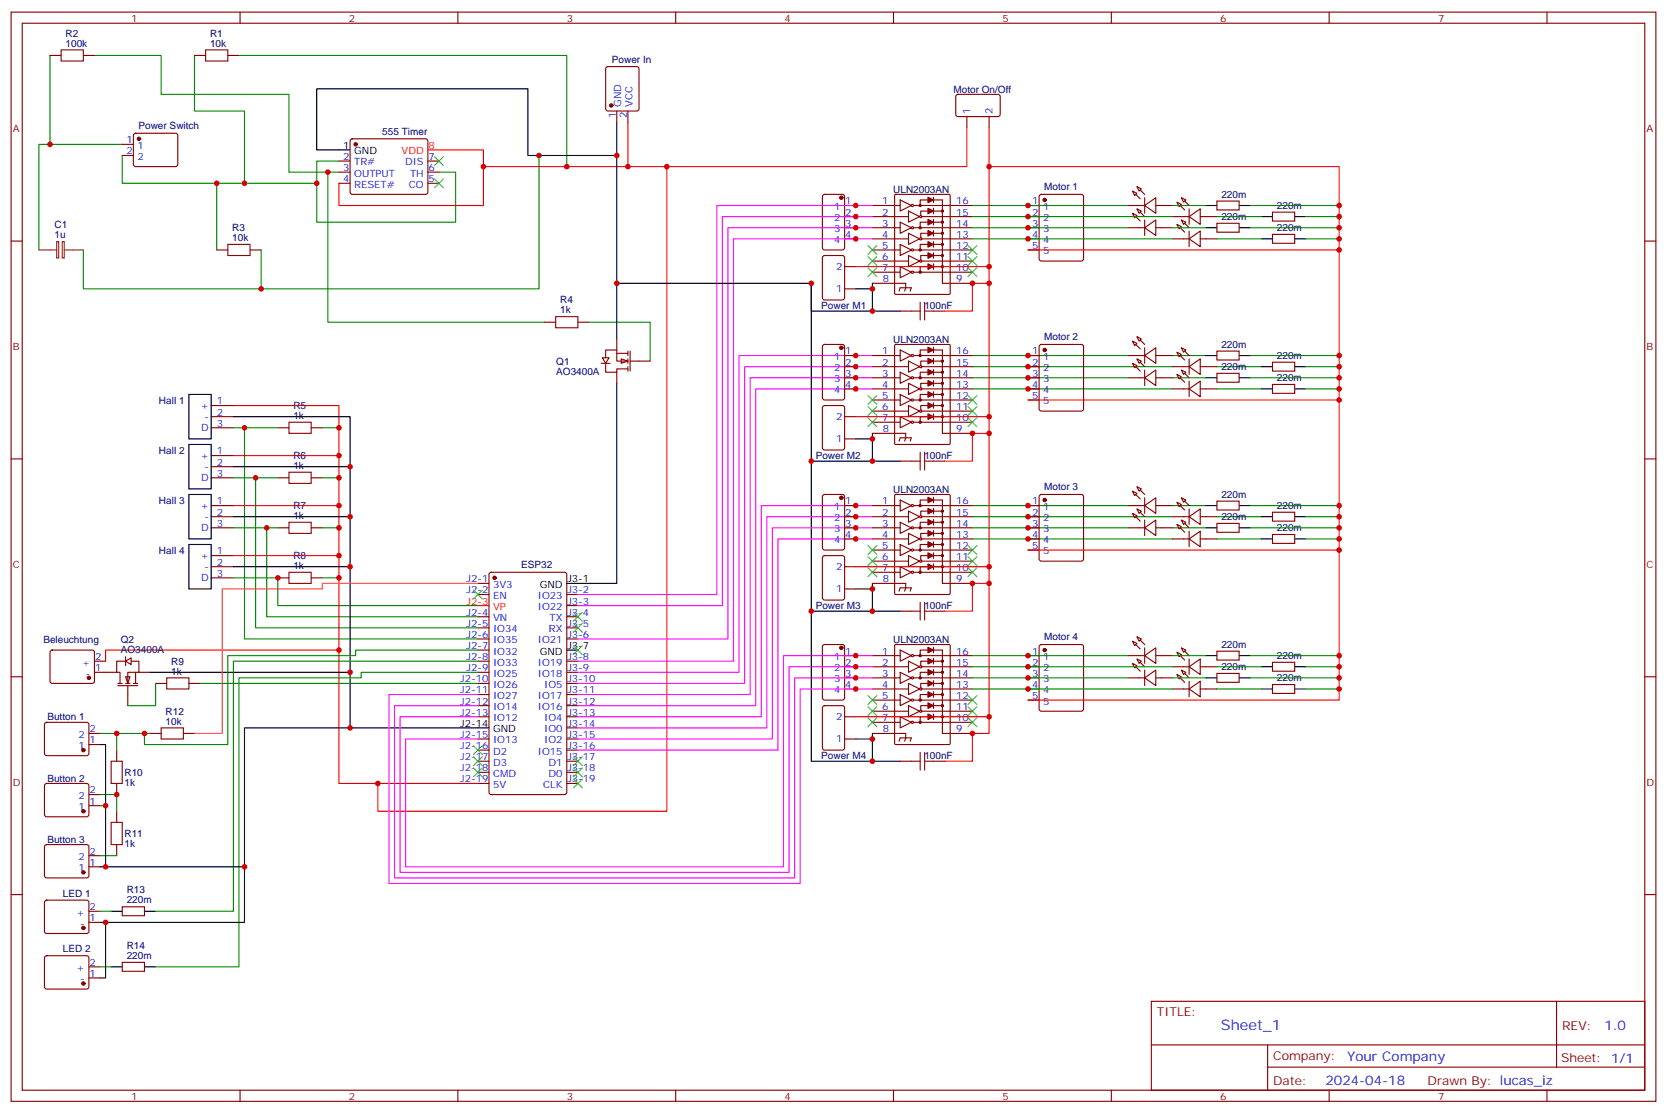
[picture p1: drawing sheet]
<svg xmlns="http://www.w3.org/2000/svg" width="529mm" height="353mm" viewBox="0 0 529 353" stroke-linecap="round" stroke-linejoin="round" font-family="sans-serif">
<g fill="none" stroke="#870000" stroke-width=".35">
<path d="M3.5 3.8h522.1v345.8h-522.1zM7.1 7.4h515v338.6h-515zM15.9 17.6h3.5M26.5 17.6h3.5M61.7 17.6h3.6M72.3 17.6h3.5M76.2 3.8v3.6M145.3 3.8v3.6M214.5 3.8v3.6M283.6 3.8v3.6M352.8 3.8v3.6M421.9 3.8v3.6"/>
<path d="M491.1 3.8v3.6M192.5 21.3l.5-.2h9.1l.5 .2 .2 .5v12.7l-.2 .5-.5 .2h-9.1l-.5-.2-.2-.5v-12.7zM195.8 35.2v3.6M199.3 35.2v3.6M303.6 30.2l.5-.2h13l.4 .7-.1 5.9-.6 .4-13-.1-.4-.6v-5.6zM306.9 37v3.5M314 37v3.5M38.8 45.8h3.5M38.8 49.4h3.5M42.6 42.5l.4-.2h12.7l.5 .2 .2 .5v9.5l-.7 .4-12.9-.1-.5-.6v-9.2zM107.6 51.1h3.5M107.6 54.6h3.5"/>
<path d="M107.6 58.2h3.5M111.4 44.3l.4-.2h23.3l.5 .2 .2 .5v16.5l-.7 .4-23.5-.1-.5-.6v-16.2zM135.8 51.1h3.5M135.8 54.6h3.5M135.8 58.2h3.5M360.9 59.2l1.4 .7-.7 .7zM3.5 76.5h3.6M68.8 79.3h3.5M79.4 79.3h3.5M261.3 61.9l.5-.2h5.6l.7 .4v16.5l-.5 .7h-5.8l-.7-.4v-16.5zM268.1 65.2h3.5M268.1 68.8h3.5"/>
<path d="M268.1 72.3h3.5M268.1 75.8h3.5M276.9 79.3h8.9M276.9 65.2h8.9M276.9 68.8h11.5M276.9 72.3h8.9M276.9 75.8h7.1M284 61.9l.3-.2h17l.3 .2v31.2l-.2 .3-17.1 .1-.3-.2zM284.2 75.8h4.2M285.8 77.6l3.5 1.7-3.5 1.8zM285.8 70.5l3.5 1.8-3.5 1.7zM285.8 63.5l3.5 1.7-3.5 1.8z"/>
<path d="M288.4 74l3.5 1.8-3.5 1.8zM288.4 67l3.5 1.8-3.5 1.7zM290 79.3h18.7M290 65.2h18.7M290 72.3h18.7M294.6 77.6h-2.5v1.7M294.6 70.5h-2.5v1.8M294.6 63.5h-2.5v1.7M294.7 74h-2.4v1.5M294.7 67h-2.4v1.4M296.3 63.5h2.9v26.4h9.5M296.3 62.6v1.7"/>
<path d="M296.3 66.1v1.8M296.3 69.6v1.8M296.3 73.2v1.7M296.3 76.7v1.8M296.3 77.6h2.9M296.3 74h2.9M296.3 70.5h2.9M296.3 67h2.9M308.7 75.8h-16.1a.35 .35 0 0 0-.5-.3 .35 .35 0 0 0-.1 .6 .35 .35 0 0 0 .6-.2M308.7 68.8h-16.1a.35 .35 0 0 0-.5-.4 .35 .35 0 0 0-.1 .6 .35 .35 0 0 0 .6-.1M326.3 79.3h3.5M326.3 65.2h3.5"/>
<path d="M326.3 68.8h3.5M326.3 72.3h3.5M326.3 75.8h3.5M330.1 61.9l.5-.2h12.7l.6 .4 .1 20.1-.5 .6-12.9 .1-.7-.5-.1-20zM358.1 65.2h5.3M358.1 72.3h5.3M359.5 60.6l1.4 .7-.7 .8zM359.5 67.7l1.4 .7-.7 .7zM360.9 66.3l1.4 .7-.7 .7zM363.4 65.2l3.5-2.4v4.9zM363.4 72.3l3.5-2.5v5zM363.4 62.8v4.9"/>
<path d="M363.4 69.8v5M366.9 65.2h5.3M366.9 72.3h5.3M372.2 68.8h5.3M372.2 75.8h5.3M373.6 64.2l1.4 .7-.7 .7zM373.6 71.2l1.4 .7-.7 .7zM375 62.8l1.4 .7-.7 .7zM375 69.8l1.4 .7-.7 .7zM377.5 68.8l3.5-2.5v4.9zM377.5 75.8l3.5-2.5v5zM377.5 66.3v4.9"/>
<path d="M377.5 73.3v5M381 68.8h5.3M381 75.8h5.3M386.3 63.8h7v2.8h-7zM386.3 70.9h7v2.8h-7zM403.9 67.3h7.1v2.9h-7.1zM403.9 74.4h7.1v2.8h-7.1zM522.1 76.5h3.5M276.9 82.9h11.5M276.9 86.4h8.9M276.9 89.9h10.6v1.4l-.3 1.1M285.4 92.4l.4-1.1h3.5l-.4 1.1"/>
<path d="M285.8 84.6l3.5 1.8-3.5 1.8zM285.8 98.7h3.5M288.4 81.1l3.5 1.8-3.5 1.7zM290 86.4h18.7M294.6 84.6h-2.5v1.8M294.6 81.1h-2.3v1.4M296.3 80.2v1.8M296.3 83.7v1.8M296.3 81.1h2.9M296.3 84.6h2.9M296.3 98.7h3.6M308.7 82.9h-16.1a.35 .35 0 0 0-.5-.4 .35 .35 0 0 0-.1 .6 .35 .35 0 0 0 .6-.1"/>
<path d="M172.9 102.3h3.5M183.4 102.3h3.6M261.3 109.5l.5-.2h5.6l.7 .5v16.5l-.5 .6-5.8 .1-.7-.5v-16.5zM268.1 119.9h3.5M268.1 116.4h3.5M268.1 112.9h3.5M276.9 119.9h8.9M276.9 116.4h11.5M276.9 112.9h8.9M284 109.5l.3-.2h17l.3 .2v31.2l-.2 .3-17.1 .1-.3-.2zM285.8 118.1l3.5 1.8-3.5 1.8zM285.8 111.1l3.5 1.8-3.5 1.7z"/>
<path d="M288.4 114.6l3.5 1.8-3.5 1.7zM290 119.9h18.7M290 112.9h18.7M294.6 118.1h-2.5v1.8M294.6 111.1h-2.5v1.8M294.7 114.6h-2.4v1.4M296.3 110.2v1.8M296.3 113.7v1.8M296.3 117.3v1.7M296.3 111.1h2.9v26.4h9.5M296.3 118.1h2.9M296.3 114.6h2.9"/>
<path d="M308.7 116.4h-16.1a.35 .35 0 0 0-.5-.3 .35 .35 0 0 0-.1 .5 .35 .35 0 0 0 .6-.1M326.3 119.9h3.5M326.3 116.4h3.5M326.3 112.9h3.5M330.1 109.5l.5-.2h12.7l.6 .5 .1 20-.5 .6-12.9 .1-.7-.5-.1-20zM358.1 119.9h5.3M358.1 112.9h5.3M359.5 115.3l1.4 .7-.7 .7zM359.5 108.3l1.4 .7-.7 .7zM360.9 113.9l1.4 .7-.7 .7zM360.9 106.9l1.4 .7-.7 .7zM363.4 119.9l3.5-2.5v5z"/>
<path d="M363.4 112.9l3.5-2.5v4.9zM363.4 110.4v4.9M363.4 117.4v5M366.9 119.9h5.3M366.9 112.9h5.3M372.2 116.4h5.3M373.6 118.9l1.4 .7-.7 .7zM373.6 111.8l1.4 .7-.7 .7zM375 117.4l1.4 .7-.7 .8zM375 110.4l1.4 .7-.7 .7zM377.5 116.4l3.5-2.5v5zM377.5 113.9v5"/>
<path d="M381 116.4h5.3M386.3 118.5h7v2.8h-7zM386.3 111.4h7v2.9h-7zM403.9 115h7.1v2.8h-7.1zM67 128.7h7.1M67 132.3h7.1M67 135.8h7.1M88.2 135.8h3.5M98.8 135.8h3.5M268.1 123.4h3.5M276.9 137.5h10.6v1.5l-.3 1M276.9 123.4h7.1"/>
<path d="M276.9 127h8.9M276.9 130.5h11.5M276.9 134h8.9M284.2 123.4h4.2M285.8 132.3l3.5 1.7-3.5 1.8zM285.8 125.2l3.5 1.8-3.5 1.7zM288.4 128.7l3.5 1.8-3.5 1.8zM288.4 121.7l3.5 1.7-3.5 1.8zM290 127h18.7M290 134h18.7M294.6 132.3h-2.5v1.7M294.6 125.2h-2.5v1.8"/>
<path d="M294.6 128.7h-2.3v1.4M294.7 121.7h-2.4v1.4M296.3 128.7h2.9M296.3 132.3h2.9M296.3 120.8v1.8M296.3 124.3v1.8M296.3 127.8v1.8M296.3 131.4v1.7M296.3 125.2h2.9M296.3 121.7h2.9M308.7 130.5h-16.1a.35 .35 0 0 0-.5-.3 .35 .35 0 0 0-.1 .6 .35 .35 0 0 0 .6-.2M308.7 123.4h-16.1a.35 .35 0 0 0-.5-.3 .35 .35 0 0 0-.1 .6 .35 .35 0 0 0 .6-.1"/>
<path d="M326.3 123.4h3.5M326.3 127h3.5M372.2 123.4h5.3M377.5 123.4l3.5-2.4v4.9zM377.5 121v4.9M381 123.4h5.3M403.9 122h7.1v2.8h-7.1zM3.5 145.7h3.6M67 144.6h7.1M67 148.1h7.1M67 151.7h7.1M88.2 151.7h3.5"/>
<path d="M98.8 151.7h3.5M261.3 157.2l.5-.2h5.6l.7 .4v16.5l-.5 .6-5.8 .1-.7-.5v-16.4zM284 157.1l.3-.1h17l.3 .1v31.2l-.2 .4h-17.1l-.3-.2zM285.4 140l.4-1h3.5l-.4 1M285.8 158.7l3.5 1.8-3.5 1.7zM285.8 146.4h3.5M294.6 158.7h-2.5v1.8M296.3 158.7h2.9v26.5h9.5M296.3 157.8v1.8M296.3 146.4h3.6M330.1 157.2l.5-.2h12.7l.6 .4 .1 20-.5 .7h-12.9l-.7-.4-.1-20zM359.5 155.9l1.4 .7-.7 .7z"/>
<path d="M360.9 154.5l1.4 .7-.7 .7zM363.4 158v4.9M373.6 159.4l1.4 .7-.7 .7zM375 158l1.4 .7-.7 .7zM386.3 159.1h7v2.8h-7zM522.1 145.7h3.5M67 160.5h7.1M67 164h7.1M67 167.5h7.1M67 176.4h7.1M67 179.9h7.1M88.2 167.5h3.5"/>
<path d="M98.8 167.5h3.5M268.1 160.5h3.5M268.1 164h3.5M268.1 167.5h3.5M268.1 171.1h3.5M276.9 160.5h8.9M276.9 164h11.5M276.9 167.5h8.9M276.9 171.1h7.1M276.9 174.6h8.9M276.9 178.1h11.5M284.2 171.1h4.2"/>
<path d="M285.8 179.9l3.5 1.7-3.5 1.8zM285.8 172.8l3.5 1.8-3.5 1.8zM285.8 165.8l3.5 1.7-3.5 1.8zM288.4 176.4l3.5 1.7-3.5 1.8zM288.4 169.3l3.5 1.8-3.5 1.7zM288.4 162.2l3.5 1.8-3.5 1.8zM290 160.5h18.7M290 167.5h18.7M290 174.6h18.7M294.6 179.9h-2.5v1.7M294.6 172.8h-2.5v1.8M294.6 165.8h-2.5v1.7"/>
<path d="M294.6 176.4h-2.3v1.4M294.7 169.3h-2.4v1.4M294.7 162.2h-2.4v1.5M296.3 176.4h2.9M296.3 179.9h2.9M296.3 161.4v1.7M296.3 164.9v1.8M296.3 168.4v1.8M296.3 171.9v1.8M296.3 175.5v1.7M296.3 179v1.8M296.3 172.8h2.9"/>
<path d="M296.3 169.3h2.9M296.3 165.8h2.9M296.3 162.2h2.9M308.7 178.1h-16.1a.35 .35 0 0 0-.5-.3 .35 .35 0 0 0-.1 .6 .35 .35 0 0 0 .6-.2M308.7 171.1h-16.1a.35 .35 0 0 0-.5-.4 .35 .35 0 0 0-.1 .6 .35 .35 0 0 0 .6-.1M308.7 164h-16.1a.35 .35 0 0 0-.5-.3 .35 .35 0 0 0-.1 .6 .35 .35 0 0 0 .6-.2M326.3 160.5h3.5M326.3 164h3.5M326.3 167.5h3.5M326.3 171.1h3.5M326.3 174.6h3.5M358.1 160.5h5.3"/>
<path d="M358.1 167.5h5.3M359.5 162.9l1.4 .8-.7 .7zM360.9 161.5l1.4 .7-.7 .7zM363.4 167.5l3.5-2.4v4.9zM363.4 160.5l3.5-2.5v4.9zM363.4 165.1v4.9M366.9 160.5h5.3M366.9 167.5h5.3M372.2 164h5.3M372.2 171.1h5.3M373.6 166.5l1.4 .7-.7 .7zM375 165.1l1.4 .7-.7 .7z"/>
<path d="M377.5 171.1l3.5-2.5v4.9zM377.5 164l3.5-2.5v5zM377.5 161.5v5M377.5 168.6v4.9M381 164h5.3M381 171.1h5.3M386.3 166.1h7v2.8h-7zM403.9 169.7h7.1v2.8h-7.1zM403.9 162.6h7.1v2.8h-7.1zM67 183.4h7.1M88.2 183.4h3.5M98.8 183.4h3.5"/>
<path d="M151.7 185.2h3.5M151.7 188.7h3.5M151.7 195.8h3.5M151.7 199.3h3.5M155.5 181.9l.4-.3h23.3l.7 .5v69.4l-.4 .6-23.6 .1-.6-.5-.1-69.3zM179.9 188.7h3.5M179.9 195.8h3.5M179.9 199.3h3.5M179.9 192.2h3.5M276.9 185.2h10.6v1.4l-.3 1M276.9 181.6h8.9M285.4 187.6l.4-1h3.5l-.4 1"/>
<path d="M285.8 194h3.5M290 181.6h18.7M296.3 194h3.6M3.5 214.8h3.6M16.1 206.5l.5-.2h12.7l.5 .2 .2 .5-.1 9.5-.6 .4h-13l-.4-.7v-9.2zM30 209.9h3.5M30 213.4h3.5M49.4 216.9h3.5M60 216.9h3.5M151.7 202.8h3.5M151.7 206.3h3.5M151.7 209.9h3.5"/>
<path d="M151.7 213.4h3.5M151.7 216.9h3.5M179.9 202.8h3.5M179.9 209.9h3.5M179.9 213.4h3.5M179.9 216.9h3.5M261.3 204.8l.5-.2h5.6l.7 .4v16.5l-.5 .7h-5.8l-.7-.4v-16.5zM268.1 208.1h3.5M268.1 211.6h3.5M268.1 215.2h3.5M268.1 218.7h3.5M276.9 208.1h8.9"/>
<path d="M276.9 211.6h11.5M276.9 215.2h8.9M276.9 218.7h7.1M284 204.8l.3-.2h17l.3 .2v31.2l-.2 .3h-17.1l-.3-.2zM284.2 218.7h4.2M285.8 213.4l3.5 1.8-3.5 1.7zM285.8 206.3l3.5 1.8-3.5 1.8zM288.4 216.9l3.5 1.8-3.5 1.8zM288.4 209.9l3.5 1.7-3.5 1.8zM290 208.1h18.7M290 215.2h18.7M294.6 213.4h-2.5v1.8"/>
<path d="M294.6 206.3h-2.5v1.8M294.7 216.9h-2.4v1.4M294.7 209.9h-2.4v1.4M296.3 206.3h2.9v26.5h9.5M296.3 209.9h2.9M296.3 213.4h2.9M296.3 216.9h2.9M296.3 205.5v1.7M296.3 209v1.7M296.3 212.5v1.8M296.3 216v1.8M296.3 219.6v1.7"/>
<path d="M308.7 218.7h-16.1a.35 .35 0 0 0-.5-.3 .35 .35 0 0 0-.1 .5 .35 .35 0 0 0 .6-.1M308.7 211.6h-16.1a.35 .35 0 0 0-.5-.3 .35 .35 0 0 0-.1 .6 .35 .35 0 0 0 .6-.1M326.3 208.1h3.5M326.3 211.6h3.5M326.3 215.2h3.5M326.3 218.7h3.5M330.1 204.8l.5-.2h12.7l.6 .4 .1 20-.5 .7h-12.9l-.7-.4-.1-20zM358.1 208.1h5.3M358.1 215.2h5.3M359.5 203.5l1.4 .7-.7 .7zM359.5 210.6l1.4 .7-.7 .7zM360.9 202.1l1.4 .7-.7 .7z"/>
<path d="M360.9 209.2l1.4 .7-.7 .7zM363.4 208.1l3.5-2.5v5zM363.4 215.2l3.5-2.5v4.9zM363.4 205.6v5M363.4 212.7v4.9M366.9 208.1h5.3M366.9 215.2h5.3M372.2 211.6h5.3M372.2 218.7h5.3M373.6 207l1.4 .8-.7 .7zM373.6 214.1l1.4 .7-.7 .7zM375 205.6l1.4 .7-.7 .7z"/>
<path d="M375 212.7l1.4 .7-.7 .7zM377.5 211.6l3.5-2.4v4.9zM377.5 218.7l3.5-2.5v5zM377.5 209.2v4.9M377.5 216.2v5M381 211.6h5.3M381 218.7h5.3M386.3 206.7h7v2.8h-7zM386.3 213.7h7v2.9h-7zM403.9 210.2h7.1v2.8h-7.1zM403.9 217.3h7.1v2.8h-7.1zM522.1 214.8h3.5"/>
<path d="M14.3 229.5l.5-.2h12.7l.5 .2 .2 .5v9.4l-.7 .5-13-.1-.4-.7v-9.1zM28.2 236.3h3.5M28.2 232.8h3.5M37 238.1v3.5M47.6 232.8h3.6M58.2 232.8h3.5M151.7 220.5h3.5M151.7 224h3.5M151.7 227.5h3.5M151.7 234.6h3.5M151.7 238.1h3.5M179.9 220.5h3.5"/>
<path d="M179.9 224h3.5M179.9 227.5h3.5M179.9 234.6h3.5M179.9 238.1h3.5M179.9 231h3.5M276.9 232.8h10.6v1.4l-.3 1.1M276.9 222.2h8.9M276.9 225.7h11.5M276.9 229.3h8.9M285.4 235.3l.4-1.1h3.5l-.4 1.1M285.8 227.5l3.5 1.8-3.5 1.7zM285.8 220.5l3.5 1.7-3.5 1.8z"/>
<path d="M288.4 224l3.5 1.7-3.5 1.8zM290 222.2h18.7M290 229.3h18.7M294.6 227.5h-2.5v1.8M294.6 220.5h-2.5v1.7M294.6 224h-2.3v1.4M296.3 220.5h2.9M296.3 224h2.9M296.3 227.5h2.9M296.3 223.1v1.8M296.3 226.6v1.8M308.7 225.7h-16.1a.35 .35 0 0 0-.5-.3 .35 .35 0 0 0-.1 .6 .35 .35 0 0 0 .6-.1"/>
<path d="M326.3 222.2h3.5M14.3 248.9l.5-.2h12.7l.5 .2 .2 .5v9.4l-.7 .5-13-.1-.4-.6v-9.2zM28.2 255.7h3.5M28.2 252.2h3.5M37 248.7v3.5M37 257.5v3.5M151.7 241.6h3.5M151.7 245.1h3.5M151.7 248.7h3.5M179.9 241.6h3.5M179.9 245.1h3.5M179.9 248.7h3.5"/>
<path d="M285.8 241.6h3.5M296.3 241.6h3.6M14.3 268.3l.5-.2h12.7l.5 .2 .2 .5v9.4l-.7 .5-13-.1-.4-.6v-9.2zM28.2 275.1h3.5M28.2 271.6h3.5M37 268.1v3.5M3.5 284h3.6M14.3 285.9l.5-.2h12.7l.5 .2 .2 .5v9.5l-.7 .4-13-.1-.4-.6v-9.2zM28.2 292.8h3.5M28.2 289.2h3.5M38.8 287.8h7.1v2.9h-7.1zM522.1 284h3.5"/>
<path d="M14.3 303.6l.5-.2h12.7l.5 .2 .2 .5v9.4l-.7 .4h-13l-.4-.7v-9.1zM28.2 310.4h3.5M28.2 306.9h3.5M38.8 305.5h7.1v2.8h-7.1zM365.5 317.8h156.6v28.2h-156.6zM494.1 317.8v20.9M365.5 331.7h156.5M402.4 338.7h119.6M402.4 331.7v14.1M76.2 346v3.6M145.3 346v3.6M214.5 346v3.6"/>
<path d="M283.6 346v3.6M352.8 346v3.6M421.9 346v3.6M491.1 346v3.6"/>
<circle cx="289.6" cy="65.2" r=".35"/>
<circle cx="289.6" cy="72.3" r=".35"/>
<circle cx="289.6" cy="79.3" r=".35"/>
<circle cx="289.6" cy="86.4" r=".35"/>
<circle cx="289.6" cy="119.9" r=".35"/>
<circle cx="289.6" cy="112.9" r=".35"/>
<circle cx="289.6" cy="127" r=".35"/>
<circle cx="289.6" cy="134" r=".35"/>
<circle cx="289.6" cy="167.5" r=".35"/>
<circle cx="289.6" cy="160.5" r=".35"/>
<circle cx="289.6" cy="174.6" r=".35"/>
<circle cx="289.6" cy="181.6" r=".35"/>
<circle cx="289.6" cy="208.1" r=".35"/>
<circle cx="289.6" cy="215.2" r=".35"/>
<circle cx="289.6" cy="229.3" r=".35"/>
<circle cx="289.6" cy="222.2" r=".35"/>
</g>
<g fill="none" stroke="#008700" stroke-width=".35">
<path d="M15.9 17.6v28.2M30 17.6h21.2v12.4h40.5v24.6h15.9M61.7 17.6v17.6h15.9v23M75.8 17.6h104.1v35.3M38.8 45.8h-26.5v33.5M38.8 49.4v8.8h61.7M68.8 58.2v21.1M104.1 54.6v47.7h68.8M107.6 51.1h-7.1v19.4h44.1v-15.9h-5.3M171.1 49.4v42.3h-144.6v-12.4M82.9 79.3v12.4M308.7 65.2h49.4"/>
<path d="M308.7 68.8h63.5M308.7 72.3h49.4M308.7 75.8h63.5M372.2 65.2h10.6M372.2 72.3h10.6M386.3 68.8h14.1M386.3 75.8h14.1M396.9 65.2h28.2M396.9 72.3h28.2M414.5 68.8h10.6M414.5 75.8h10.6M187 102.3h19.4v12.3"/>
<path d="M308.7 119.9h49.4M308.7 116.4h63.5M308.7 112.9h49.4M372.2 119.9h10.6M372.2 112.9h10.6M386.3 116.4h14.1M396.9 119.9h28.2M396.9 112.9h28.2M414.5 116.4h10.6M74.1 135.8h14.1M77.6 135.8v67h74.1M102.3 135.8h5.3"/>
<path d="M308.7 123.4h63.5M386.3 123.4h14.1M414.5 123.4h10.6M74.1 151.7h14.1M81.1 151.7v47.6h70.6M102.3 151.7h5.3M74.1 167.5h14.1M84.7 167.5v28.3h67M102.3 167.5h5.3M308.7 171.1h63.5M308.7 167.5h49.4M308.7 164h63.5"/>
<path d="M308.7 160.5h49.4M372.2 167.5h10.6M372.2 160.5h10.6M386.3 171.1h14.1M386.3 164h14.1M396.9 167.5h28.2M396.9 160.5h28.2M414.5 171.1h10.6M414.5 164h10.6M74.1 183.4h14.1v8.8h63.5M102.3 183.4h5.3M49.4 216.9v7.1h-8.8"/>
<path d="M63.5 216.9h88.2M151.7 206.3h-38.8v1.8h-40.6v28.2h-26.4v-3.5M151.7 209.9h-77.6v79.3h-24.7M151.7 213.4h-37v1.8h-38.9v91.7h-26.4M308.7 208.1h49.4M308.7 211.6h63.5M308.7 215.2h49.4M308.7 218.7h63.5M372.2 208.1h10.6M372.2 215.2h10.6M386.3 211.6h14.1M386.3 218.7h14.1"/>
<path d="M396.9 208.1h28.2M396.9 215.2h28.2M414.5 211.6h10.6M414.5 218.7h10.6M31.7 232.8h5.3v5.3M37 232.8h10.6M31.7 252.2h5.3v5.3M31.7 255.7h1.8M31.7 271.6h5.3M31.7 289.2h3.6M31.7 306.9h3.6"/>
</g>
<g fill="#870000" stroke="#870000" stroke-width=".35">
<path d="M294.6 83.7l1.7 .9-1.7 .9z"/>
<path d="M294.6 80.2l1.7 .9-1.7 .9z"/>
<path d="M294.6 76.7l1.7 .9-1.7 .9z"/>
<path d="M294.6 73.2l1.7 .8-1.7 .9z"/>
<path d="M294.6 69.6l1.7 .9-1.7 .9z"/>
<path d="M294.6 66.1l1.7 .9-1.7 .9z"/>
<path d="M294.6 62.6l1.7 .9-1.7 .8z"/>
<path d="M360.5 61.7l1.4 1.4z"/>
<path d="M361.9 60.3l1.5 1.4z"/>
<path d="M374.6 65.2l1.5 1.4z"/>
<path d="M376.1 63.8l1.4 1.4z"/>
<path d="M360.5 68.8l1.4 1.4z"/>
<path d="M361.9 67.3l1.5 1.5z"/>
<path d="M374.6 72.3l1.5 1.4z"/>
<path d="M376.1 70.9l1.4 1.4z"/>
<path d="M374.6 119.9l1.5 1.4z"/>
<path d="M376.1 118.5l1.4 1.4z"/>
<path d="M360.5 116.4l1.4 1.4z"/>
<path d="M361.9 115l1.5 1.4z"/>
<path d="M374.6 112.9l1.5 1.4z"/>
<path d="M376.1 111.4l1.4 1.5z"/>
<path d="M360.5 109.3l1.4 1.4z"/>
<path d="M361.9 107.9l1.5 1.4z"/>
<path d="M294.6 131.4l1.7 .9-1.7 .8z"/>
<path d="M294.6 127.8l1.7 .9-1.7 .9z"/>
<path d="M294.6 124.3l1.7 .9-1.7 .9z"/>
<path d="M294.6 120.8l1.7 .9-1.7 .9z"/>
<path d="M294.6 117.3l1.7 .8-1.7 .9z"/>
<path d="M294.6 113.7l1.7 .9-1.7 .9z"/>
<path d="M294.6 110.2l1.7 .9-1.7 .9z"/>
<path d="M294.6 226.6l1.7 .9-1.7 .9z"/>
<path d="M294.6 223.1l1.7 .9-1.7 .9z"/>
<path d="M294.6 219.6l1.7 .9-1.7 .8z"/>
<path d="M294.6 216l1.7 .9-1.7 .9z"/>
<path d="M294.6 212.5l1.7 .9-1.7 .9z"/>
<path d="M294.6 209l1.7 .9-1.7 .8z"/>
<path d="M294.6 205.5l1.7 .8-1.7 .9z"/>
<path d="M360.5 204.6l1.4 1.4z"/>
<path d="M361.9 203.2l1.5 1.4z"/>
<path d="M374.6 208.1l1.5 1.4z"/>
<path d="M376.1 206.7l1.4 1.4z"/>
<path d="M360.5 211.6l1.4 1.4z"/>
<path d="M361.9 210.2l1.5 1.4z"/>
<path d="M374.6 215.2l1.5 1.4z"/>
<path d="M376.1 213.7l1.4 1.5z"/>
<path d="M374.6 167.5l1.5 1.4z"/>
<path d="M376.1 166.1l1.4 1.4z"/>
<path d="M360.5 164l1.4 1.4z"/>
<path d="M361.9 162.6l1.5 1.4z"/>
<path d="M374.6 160.5l1.5 1.4z"/>
<path d="M376.1 159.1l1.4 1.4z"/>
<path d="M360.5 157l1.4 1.4z"/>
<path d="M361.9 155.5l1.5 1.5z"/>
<path d="M294.6 179l1.7 .9-1.7 .9z"/>
<path d="M294.6 175.5l1.7 .9-1.7 .8z"/>
<path d="M294.6 171.9l1.7 .9-1.7 .9z"/>
<path d="M294.6 168.4l1.7 .9-1.7 .9z"/>
<path d="M294.6 164.9l1.7 .9-1.7 .9z"/>
<path d="M294.6 161.4l1.7 .8-1.7 .9z"/>
<path d="M294.6 157.8l1.7 .9-1.7 .9z"/>
<circle cx="44.1" cy="44.1" r=".53"/>
<circle cx="194" cy="33.5" r=".53"/>
<circle cx="112.9" cy="45.8" r=".53"/>
<circle cx="157" cy="183.4" r=".53"/>
<circle cx="28.2" cy="215.2" r=".53"/>
<circle cx="26.5" cy="238.1" r=".53"/>
<circle cx="26.5" cy="257.5" r=".53"/>
<circle cx="26.5" cy="276.9" r=".53"/>
<circle cx="26.5" cy="294.5" r=".53"/>
<circle cx="26.5" cy="312.2" r=".53"/>
<circle cx="331.6" cy="63.5" r=".53"/>
<circle cx="299.2" cy="67" r=".35"/>
<circle cx="299.2" cy="70.5" r=".35"/>
<circle cx="299.2" cy="74" r=".35"/>
<circle cx="299.2" cy="77.6" r=".35"/>
<circle cx="299.2" cy="81.1" r=".35"/>
<circle cx="299.2" cy="84.6" r=".35"/>
<circle cx="292.1" cy="65.2" r=".35"/>
<circle cx="292.1" cy="72.3" r=".35"/>
<circle cx="292.1" cy="79.3" r=".35"/>
<circle cx="292.1" cy="86.4" r=".35"/>
<circle cx="267.1" cy="62.8" r=".53"/>
<circle cx="267.1" cy="110.4" r=".53"/>
<circle cx="299.2" cy="114.6" r=".35"/>
<circle cx="299.2" cy="118.1" r=".35"/>
<circle cx="299.2" cy="121.7" r=".35"/>
<circle cx="299.2" cy="125.2" r=".35"/>
<circle cx="299.2" cy="128.7" r=".35"/>
<circle cx="299.2" cy="132.3" r=".35"/>
<circle cx="292.1" cy="112.9" r=".35"/>
<circle cx="292.1" cy="119.9" r=".35"/>
<circle cx="292.1" cy="127" r=".35"/>
<circle cx="292.1" cy="134" r=".35"/>
<circle cx="331.6" cy="111.1" r=".53"/>
<circle cx="331.6" cy="206.3" r=".53"/>
<circle cx="299.2" cy="209.9" r=".35"/>
<circle cx="299.2" cy="213.4" r=".35"/>
<circle cx="299.2" cy="216.9" r=".35"/>
<circle cx="299.2" cy="220.5" r=".35"/>
<circle cx="299.2" cy="224" r=".35"/>
<circle cx="299.2" cy="227.5" r=".35"/>
<circle cx="292.1" cy="208.1" r=".35"/>
<circle cx="292.1" cy="215.2" r=".35"/>
<circle cx="292.1" cy="222.2" r=".35"/>
<circle cx="292.1" cy="229.3" r=".35"/>
<circle cx="267.1" cy="205.6" r=".53"/>
<circle cx="267.1" cy="158" r=".53"/>
<circle cx="299.2" cy="162.2" r=".35"/>
<circle cx="299.2" cy="165.8" r=".35"/>
<circle cx="299.2" cy="169.3" r=".35"/>
<circle cx="299.2" cy="172.8" r=".35"/>
<circle cx="299.2" cy="176.4" r=".35"/>
<circle cx="299.2" cy="179.9" r=".35"/>
<circle cx="292.1" cy="160.5" r=".35"/>
<circle cx="292.1" cy="167.5" r=".35"/>
<circle cx="292.1" cy="174.6" r=".35"/>
<circle cx="292.1" cy="181.6" r=".35"/>
<circle cx="331.6" cy="158.7" r=".53"/>
</g>
<g fill="none" stroke="#f00" stroke-width=".35">
<path d="M199.3 38.8v14.1h-45.8M135.8 47.6h17.7v17.6h-45.9v-7M199.3 52.9h12.4v204.6h-91.8v-8.8h31.8M306.9 40.5v12.4h-95.2M314 40.5v192.3h-5.3v8.8h-8.8M314 52.9h111.1v169.3h-98.8M326.3 79.3h98.8M314 89.9h-5.3v8.8h-8.8M74.1 128.7h33.5v120h12.3M314 137.5h-5.3v8.9h-8.8M326.3 127h98.8M74.1 144.6h33.5"/>
<path d="M74.1 160.5h33.5M74.1 176.4h33.5M326.3 174.6h98.8M151.7 192.2h3.5M314 185.2h-5.3v8.8h-8.8M107.6 206.3h-74.1v3.6"/>
</g>
<g fill="none" stroke="#000" stroke-width=".35">
<path d="M195.8 38.8v10.6h-28.2v-21.2h-67.1v19.4h10.6M195.8 49.4v58.2M382.8 65.2h3.5M382.8 72.3h3.5M393.3 65.2h3.6M393.3 72.3h3.6M400.4 68.8h3.5M400.4 75.8h3.5M411 68.8h3.5M411 75.8h3.5M195.8 89.9h61.7v151.7h28.3M257.5 89.9v8.8h28.3"/>
<path d="M382.8 119.9h3.5M382.8 112.9h3.5M393.3 119.9h3.6M393.3 112.9h3.6M400.4 116.4h3.5M411 116.4h3.5M60 125.2h7v14.1h-7zM74.1 132.3h37v98.7h44.1M195.8 121.7v63.5h-15.9M276.9 137.5v8.9h8.9M400.4 123.4h3.5M411 123.4h3.5"/>
<path d="M60 141.1h7v14.1h-7zM60 157h7v14.1h-7zM74.1 148.1h37M257.5 146.4h19.4M60 172.8h7v14.1h-7zM74.1 164h37M74.1 179.9h37M382.8 167.5h3.5M382.8 160.5h3.5M393.3 167.5h3.6M393.3 160.5h3.6M400.4 164h3.5"/>
<path d="M400.4 171.1h3.5M411 164h3.5M411 171.1h3.5M257.5 194h19.4M276.9 185.2v8.8h8.9M47.6 213.4h63.5M179.9 206.3h3.5M382.8 208.1h3.5M382.8 215.2h3.5M393.3 208.1h3.6M393.3 215.2h3.6M400.4 211.6h3.5"/>
<path d="M400.4 218.7h3.5M411 211.6h3.5M411 218.7h3.5M31.7 236.3h1.8v38.8h-1.8M111.1 231h-33.5v61.8h-44.1M33.5 275.1h44.1M31.7 292.8h1.8v17.6h-1.8M35.3 289.2h3.5M45.9 289.2h3.5M35.3 306.9h3.5M45.9 306.9h3.5"/>
</g>
<path d="M12.3 79.3h5.7M18 76.7h.6v5.2h-.6zM19.8 76.7h.6v5.2h-.6zM20.5 79.3h6" fill="none" stroke="#8c2424" stroke-width=".35"/>
<g fill="none" stroke="#a10000" stroke-width=".35">
<path d="M19.4 15.8h7.1v3.6h-7.1zM65.3 15.8h7v3.6h-7zM72.3 77.6h7.1v3.5h-7.1zM289.3 98.7h2.8M292.1 95.9v5.7M293.5 98.7h2.8M293.5 95.9v5.7M176.4 100.5h7v3.5h-7zM91.7 134h7.1v3.5h-7.1zM91.7 149.9h7.1v3.5h-7.1zM289.3 146.4h2.8M292.1 143.5v5.7"/>
<path d="M293.5 143.5v5.7M293.5 146.4h2.8M91.7 165.8h7.1v3.5h-7.1zM91.7 181.6h7.1v3.6h-7.1zM289.3 194h2.8M292.1 191.2v5.6M293.5 191.2v5.6M293.5 194h2.8M52.9 215.2h7.1v3.5h-7.1zM51.2 231h7v3.6h-7zM292.1 238.8v5.6M293.5 238.8v5.6"/>
<path d="M35.3 241.6h3.5v7.1h-3.5zM289.3 241.6h2.8M293.5 241.6h2.8M35.3 261h3.5v7.1h-3.5z"/>
</g>
<path d="M151.7 185.2h-49.4v1.7h-31.7v45.9h-8.9" fill="none" stroke="#f60" stroke-width=".35"/>
<g fill="none" stroke="#f0f" stroke-width=".35">
<path d="M276.9 65.2h-49.4v123.5h-44.1M276.9 68.8h-47.6v123.4h-45.9M276.9 72.3h-45.8v130.5h-47.7M276.9 75.8h-44.1v134.1h-49.4M276.9 119.9h-38.8v100.6h-54.7M276.9 116.4h-40.5v100.5h-53M276.9 112.9h-42.3v100.5h-51.2M276.9 123.4h-37v100.6h-56.5M276.9 171.1h-30v67h-63.5M276.9 167.5h-31.7v67.1h-61.8M276.9 164h-33.5v67h-60M276.9 160.5h-35.2v67h-58.3"/>
<path d="M276.9 208.1h-28.2v67h-119.9v-40.5h22.9M276.9 211.6h-26.4v65.3h-123.5v-49.4h24.7M276.9 215.2h-24.7v63.5h-127v-54.7h26.5M276.9 218.7h-22.9v61.7h-130.5v-59.9h28.2"/>
</g>
<g fill="none" stroke="#3c3" stroke-width=".35">
<path d="M137.9 49.7l2.9 2.8M137.9 56.8l2.9 2.8M140.8 49.7l-2.9 2.8M140.8 56.8l-2.9 2.8M275.5 77.9l2.8 2.9M278.3 77.9l-2.8 2.9M307.3 77.9l2.8 2.9M310.1 77.9l-2.8 2.9M275.5 81.5l2.8 2.8M275.5 85l2.8 2.8M278.3 81.5l-2.8 2.8M278.3 85l-2.8 2.8"/>
<path d="M307.3 81.5l2.8 2.8M307.3 85l2.8 2.8M310.1 81.5l-2.8 2.8M310.1 85l-2.8 2.8M275.5 125.6l2.8 2.8M275.5 129.1l2.8 2.8M275.5 132.6l2.8 2.8M278.3 125.6l-2.8 2.8M278.3 129.1l-2.8 2.8M278.3 132.6l-2.8 2.8M307.3 125.6l2.8 2.8M307.3 129.1l2.8 2.8"/>
<path d="M307.3 132.6l2.8 2.8M310.1 125.6l-2.8 2.8M310.1 129.1l-2.8 2.8M310.1 132.6l-2.8 2.8M275.5 173.2l2.8 2.8M275.5 176.7l2.8 2.8M278.3 173.2l-2.8 2.8M278.3 176.7l-2.8 2.8M307.3 173.2l2.8 2.8M307.3 176.7l2.8 2.8M310.1 173.2l-2.8 2.8M310.1 176.7l-2.8 2.8"/>
<path d="M150.3 187.3l2.8 2.8M153.1 187.3l-2.8 2.8M182 194.3l2.9 2.9M182 197.9l2.9 2.8M184.9 194.3l-2.9 2.9M184.9 197.9l-2.9 2.8M275.5 180.2l2.8 2.9M278.3 180.2l-2.8 2.9M307.3 180.2l2.8 2.9M310.1 180.2l-2.8 2.9M182 204.9l2.9 2.9M184.9 204.9l-2.9 2.9"/>
<path d="M150.3 236.7l2.8 2.8M153.1 236.7l-2.8 2.8M275.5 220.8l2.8 2.8M275.5 224.3l2.8 2.9M275.5 227.9l2.8 2.8M278.3 220.8l-2.8 2.8M278.3 224.3l-2.8 2.9M278.3 227.9l-2.8 2.8M307.3 220.8l2.8 2.8M307.3 224.3l2.8 2.9M307.3 227.9l2.8 2.8M310.1 220.8l-2.8 2.8"/>
<path d="M310.1 224.3l-2.8 2.9M310.1 227.9l-2.8 2.8M150.3 240.2l2.8 2.8M150.3 243.7l2.8 2.9M153.1 240.2l-2.8 2.8M153.1 243.7l-2.8 2.9M182 240.2l2.9 2.8M182 243.7l2.9 2.9M182 247.3l2.9 2.8M184.9 240.2l-2.9 2.8M184.9 243.7l-2.9 2.9M184.9 247.3l-2.9 2.8"/>
</g>
<g fill="#fff" stroke="#870000" stroke-width=".35">
<path d="M197.2 113.9l2.1 .7-2.1 .7z"/>
<path d="M191.2 113.6h2.1l-1 1.7z"/>
</g>
<path d="M190.9 115.3h2.8M192.3 115.3v2.8h3.5v-1h3.5M192.3 113.6v-2.5h3.5v3.5h3.5M195.8 112.1h3.5M195.8 107.6v3.5M195.8 118.1v3.6M199.3 111.4v1.5M199.3 113.9v1.4M199.3 116.4v1.4M200 111.4v6.4M200 114.6h6.4" fill="none" stroke="#870000" stroke-width=".35"/>
<g fill="#fff" stroke="#870000" stroke-width=".35">
<path d="M39.9 214.8h1.4l-.7 2.1z"/>
<path d="M39.9 209.9l1.7-1.1v2.1z"/>
</g>
<g fill="none" stroke="#870000" stroke-width=".35">
<path d="M261.3 81.3l.5-.2h5.6l.7 .4v13l-.5 .7h-5.8l-.7-.4v-13zM268.1 91.7h3.5M268.1 84.6h3.5M261.3 128.9l.5-.2h5.6l.7 .5v12.9l-.5 .7h-5.8l-.7-.4v-13zM268.1 139.3h3.5M268.1 132.3h3.5M261.3 176.6l.5-.2h5.6l.7 .4v13l-.5 .6-5.8 .1-.7-.5v-12.9zM268.1 179.9h3.5M268.1 186.9h3.5M33.5 213.4h3.5M37.4 217.6h6.3M37.4 216.9h1.4"/>
<path d="M39.9 209.9h-2.9v3.5h1.1v3.5M39.9 208.5v2.8M39.9 216.9h1.4M40.6 217.6v6.4M41.6 209.9h2.5v3.5h-3.5v3.5M42.3 216.9h1.4M43 213.4v3.5M44.1 213.4h3.5M261.3 224.2l.5-.2h5.6l.7 .4v13l-.5 .6-5.8 .1-.7-.5v-12.9zM268.1 234.6h3.5M268.1 227.5h3.5"/>
</g>
<path d="M271.6 91.7h5.3M276.9 89.9v8.8M271.6 139.3h5.3M271.6 186.9h5.3M271.6 234.6h5.3M276.9 232.8v8.8" fill="none" stroke="#000" stroke-width=".35"/>
<path d="M271.6 84.6h42.4M271.6 132.3h42.4M271.6 179.9h42.4M271.6 227.5h42.4" fill="none" stroke="#f00" stroke-width=".35"/>
<g fill="#c00">
<circle cx="104.1" cy="54.6" r=".88"/>
<circle cx="82.9" cy="91.7" r=".88"/>
<circle cx="171.1" cy="49.4" r=".88"/>
<circle cx="68.8" cy="58.2" r=".88"/>
<circle cx="179.9" cy="52.9" r=".88"/>
<circle cx="77.6" cy="58.2" r=".88"/>
<circle cx="15.9" cy="45.8" r=".88"/>
<circle cx="100.5" cy="58.2" r=".88"/>
<circle cx="153.5" cy="52.9" r=".88"/>
<circle cx="195.8" cy="49.4" r=".88"/>
<circle cx="88.2" cy="183.4" r=".88"/>
<circle cx="84.7" cy="167.5" r=".88"/>
<circle cx="81.1" cy="151.7" r=".88"/>
<circle cx="77.6" cy="135.8" r=".88"/>
<circle cx="199.3" cy="52.9" r=".88"/>
<circle cx="119.9" cy="248.7" r=".88"/>
<circle cx="37" cy="252.2" r=".88"/>
<circle cx="33.5" cy="255.7" r=".88"/>
<circle cx="37" cy="232.8" r=".88"/>
<circle cx="107.6" cy="206.3" r=".88"/>
<circle cx="107.6" cy="183.4" r=".88"/>
<circle cx="107.6" cy="176.4" r=".88"/>
<circle cx="107.6" cy="167.5" r=".88"/>
<circle cx="107.6" cy="160.5" r=".88"/>
<circle cx="107.6" cy="151.7" r=".88"/>
<circle cx="107.6" cy="144.6" r=".88"/>
<circle cx="107.6" cy="135.8" r=".88"/>
<circle cx="111.1" cy="213.4" r=".88"/>
<circle cx="111.1" cy="179.9" r=".88"/>
<circle cx="111.1" cy="164" r=".88"/>
<circle cx="111.1" cy="148.1" r=".88"/>
<circle cx="45.9" cy="232.8" r=".88"/>
<circle cx="111.1" cy="231" r=".88"/>
<circle cx="33.5" cy="292.8" r=".88"/>
<circle cx="33.5" cy="275.1" r=".88"/>
<circle cx="77.6" cy="275.1" r=".88"/>
<circle cx="326.3" cy="65.2" r=".88"/>
<circle cx="326.3" cy="68.8" r=".88"/>
<circle cx="326.3" cy="72.3" r=".88"/>
<circle cx="326.3" cy="75.8" r=".88"/>
<circle cx="326.3" cy="123.4" r=".88"/>
<circle cx="326.3" cy="119.9" r=".88"/>
<circle cx="326.3" cy="116.4" r=".88"/>
<circle cx="326.3" cy="112.9" r=".88"/>
<circle cx="326.3" cy="208.1" r=".88"/>
<circle cx="326.3" cy="211.6" r=".88"/>
<circle cx="326.3" cy="215.2" r=".88"/>
<circle cx="326.3" cy="218.7" r=".88"/>
<circle cx="326.3" cy="171.1" r=".88"/>
<circle cx="326.3" cy="167.5" r=".88"/>
<circle cx="326.3" cy="164" r=".88"/>
<circle cx="326.3" cy="160.5" r=".88"/>
<circle cx="308.7" cy="232.8" r=".88"/>
<circle cx="314" cy="185.2" r=".88"/>
<circle cx="308.7" cy="185.2" r=".88"/>
<circle cx="314" cy="137.5" r=".88"/>
<circle cx="308.7" cy="137.5" r=".88"/>
<circle cx="314" cy="89.9" r=".88"/>
<circle cx="308.7" cy="89.9" r=".88"/>
<circle cx="211.7" cy="52.9" r=".88"/>
<circle cx="314" cy="52.9" r=".88"/>
<circle cx="425.1" cy="218.7" r=".88"/>
<circle cx="425.1" cy="215.2" r=".88"/>
<circle cx="425.1" cy="211.6" r=".88"/>
<circle cx="425.1" cy="208.1" r=".88"/>
<circle cx="425.1" cy="171.1" r=".88"/>
<circle cx="425.1" cy="167.5" r=".88"/>
<circle cx="425.1" cy="164" r=".88"/>
<circle cx="425.1" cy="160.5" r=".88"/>
<circle cx="425.1" cy="174.6" r=".88"/>
<circle cx="425.1" cy="127" r=".88"/>
<circle cx="425.1" cy="79.3" r=".88"/>
<circle cx="425.1" cy="123.4" r=".88"/>
<circle cx="425.1" cy="119.9" r=".88"/>
<circle cx="425.1" cy="116.4" r=".88"/>
<circle cx="425.1" cy="112.9" r=".88"/>
<circle cx="425.1" cy="75.8" r=".88"/>
<circle cx="425.1" cy="72.3" r=".88"/>
<circle cx="425.1" cy="68.8" r=".88"/>
<circle cx="425.1" cy="65.2" r=".88"/>
<circle cx="195.8" cy="89.9" r=".88"/>
<circle cx="257.5" cy="89.9" r=".88"/>
<circle cx="276.9" cy="146.4" r=".88"/>
<circle cx="257.5" cy="146.4" r=".88"/>
<circle cx="257.5" cy="194" r=".88"/>
<circle cx="276.9" cy="194" r=".88"/>
<circle cx="271.6" cy="218.7" r=".88"/>
<circle cx="271.6" cy="215.2" r=".88"/>
<circle cx="271.6" cy="211.6" r=".88"/>
<circle cx="271.6" cy="208.1" r=".88"/>
<circle cx="271.6" cy="171.1" r=".88"/>
<circle cx="271.6" cy="167.5" r=".88"/>
<circle cx="271.6" cy="164" r=".88"/>
<circle cx="271.6" cy="160.5" r=".88"/>
<circle cx="271.6" cy="123.4" r=".88"/>
<circle cx="271.6" cy="119.9" r=".88"/>
<circle cx="271.6" cy="116.4" r=".88"/>
<circle cx="271.6" cy="112.9" r=".88"/>
<circle cx="271.6" cy="75.8" r=".88"/>
<circle cx="271.6" cy="72.3" r=".88"/>
<circle cx="271.6" cy="68.8" r=".88"/>
<circle cx="271.6" cy="65.2" r=".88"/>
<circle cx="276.9" cy="98.7" r=".88"/>
<circle cx="276.9" cy="91.7" r=".88"/>
<circle cx="276.9" cy="139.3" r=".88"/>
<circle cx="276.9" cy="186.9" r=".88"/>
<circle cx="276.9" cy="241.6" r=".88"/>
<circle cx="276.9" cy="234.6" r=".88"/>
<circle cx="314" cy="227.5" r=".88"/>
<circle cx="314" cy="179.9" r=".88"/>
<circle cx="314" cy="132.3" r=".88"/>
<circle cx="314" cy="84.6" r=".88"/>
</g>
<text font-size="4.6" fill="#00f" x="387.6" y="326.8">Sheet_1</text>
<g font-size="4.2" fill="#00f">
<text x="509.3" y="327.1">1.0</text>
<text x="427.7" y="336.6">Your Company</text>
<text x="420.7" y="344.4">2024-04-18</text>
</g>
<g font-size="3.9" fill="#800">
<text x="367.2" y="322.4">TITLE:</text>
<text x="495.9" y="327.1">REV:</text>
<text x="404.1" y="336.6">Company:</text>
<text x="495.5" y="337.2">Sheet: 1/1</text>
<text x="404.1" y="344.3">Date:</text>
<text x="453.2" y="344.4">Drawn By: lucas_iz</text>
</g>
<g font-size="3.2" fill="#000080">
<text x="20.8" y="11.6">R2</text>
<text x="66.7" y="11.6">R1</text>
<text x="20.8" y="14.8">100k</text>
<text x="66.7" y="14.8">10k</text>
<text x="194.3" y="20.1">Power In</text>
<text x="302.7" y="29.4">Motor On/Off</text>
<text x="44" y="41.1">Power Switch</text>
<text x="121.4" y="42.9">555 Timer</text>
<text x="283.6" y="61.1">ULN2003AN</text>
<text x="331.5" y="60.3">Motor 1</text>
<text x="387.7" y="62.8">220m</text>
<text x="387.7" y="69.8">220m</text>
<text x="405.4" y="66.3">220m</text>
<text x="17.3" y="75.6">1u</text>
<text x="17.3" y="72.5">C1</text>
<text x="73.7" y="76.5">10k</text>
<text x="73.7" y="73.3">R3</text>
<text x="405.4" y="73.3">220m</text>
<text x="177.8" y="99.4">1k</text>
<text x="177.8" y="96.3">R4</text>
<text x="260.7" y="98.1">Power M1</text>
<text x="293.4" y="98.1">100nF</text>
<text x="331.5" y="107.9">Motor 2</text>
<text x="283.6" y="108.7">ULN2003AN</text>
<text x="387.7" y="110.4">220m</text>
<text x="405.4" y="113.9">220m</text>
<text x="176.6" y="119">AO3400A</text>
<text x="176.6" y="115.8">Q1</text>
<text x="387.7" y="117.4">220m</text>
<text x="405.4" y="121">220m</text>
<text x="50.5" y="128.1">Hall 1</text>
<text x="93.1" y="129.8">R5</text>
<text x="93.1" y="133">1k</text>
<text x="50.5" y="144">Hall 2</text>
<text x="93.1" y="148.8">1k</text>
<text x="93.1" y="145.7">R6</text>
<text x="258.9" y="145.8">Power M2</text>
<text x="293.4" y="145.7">100nF</text>
<text x="331.5" y="155.5">Motor 3</text>
<text x="50.5" y="159.9">Hall 3</text>
<text x="93.1" y="161.5">R7</text>
<text x="283.6" y="156.4">ULN2003AN</text>
<text x="387.7" y="158">220m</text>
<text x="405.4" y="161.5">220m</text>
<text x="93.1" y="164.7">1k</text>
<text x="387.7" y="165.1">220m</text>
<text x="405.4" y="168.6">220m</text>
<text x="50.5" y="175.8">Hall 4</text>
<text x="93.1" y="177.4">R8</text>
<text x="93.1" y="180.6">1k</text>
<text x="165.5" y="180.4">ESP32</text>
<text x="258.9" y="193.4">Power M3</text>
<text x="293.4" y="193.3">100nF</text>
<text x="13.8" y="204">Beleuchtung</text>
<text x="283.6" y="204">ULN2003AN</text>
<text x="331.5" y="203.2">Motor 4</text>
<text x="38.4" y="207.4">AO3400A</text>
<text x="38.4" y="204.2">Q2</text>
<text x="387.7" y="205.6">220m</text>
<text x="405.4" y="209.2">220m</text>
<text x="54.3" y="214.1">1k</text>
<text x="54.3" y="210.9">R9</text>
<text x="387.7" y="212.7">220m</text>
<text x="405.4" y="216.2">220m</text>
<text x="52.6" y="226.8">R12</text>
<text x="15" y="228.7">Button 1</text>
<text x="52.6" y="230">10k</text>
<text x="260.7" y="241">Power M4</text>
<text x="293.4" y="241">100nF</text>
<text x="15" y="248.1">Button 2</text>
<text x="39.5" y="249.5">1k</text>
<text x="39.5" y="246.3">R10</text>
<text x="15" y="267.5">Button 3</text>
<text x="39.5" y="268.9">1k</text>
<text x="39.5" y="265.7">R11</text>
<text x="20" y="284.7">LED 1</text>
<text x="40.2" y="286.8">220m</text>
<text x="40.2" y="283.6">R13</text>
<text x="20" y="302.3">LED 2</text>
<text x="40.2" y="304.4">220m</text>
<text x="40.2" y="301.2">R14</text>
</g>
<g font-size="3.2" fill="#800">
<text x="41.6" y="6.8">1</text>
<text x="110.8" y="6.8">2</text>
<text x="179.9" y="6.8">3</text>
<text x="249.1" y="6.8">4</text>
<text x="318.2" y="6.8">5</text>
<text x="387.3" y="6.8">6</text>
<text x="456.5" y="6.8">7</text>
<text x="4.1" y="41.9">A</text>
<text x="522.6" y="41.9">A</text>
<text x="4.1" y="111.1">B</text>
<text x="522.6" y="111.1">B</text>
<text x="4.1" y="180.2">C</text>
<text x="522.6" y="180.2">C</text>
<text x="4.1" y="249.4">D</text>
<text x="522.6" y="249.4">D</text>
<text x="41.6" y="349">1</text>
<text x="110.8" y="349">2</text>
<text x="179.9" y="349">3</text>
<text x="249.1" y="349">4</text>
<text x="318.2" y="349">5</text>
<text x="387.3" y="349">6</text>
<text x="456.5" y="349">7</text>
</g>
<g font-size="3.2" fill="#00f">
<text x="197.2" y="33.9" transform="rotate(-90 197.2 33.9)">GND</text>
<text x="200.7" y="33.9" transform="rotate(-90 200.7 33.9)">VCC</text>
<text x="195.4" y="37.4" transform="rotate(-90 195.4 37.4)">1</text>
<text x="199" y="37.4" transform="rotate(-90 199 37.4)">2</text>
<text x="308" y="36.3" transform="rotate(-90 308 36.3)">1</text>
<text x="315" y="36.3" transform="rotate(-90 315 36.3)">2</text>
<text x="40.1" y="45.5">1</text>
<text x="43.6" y="47.2">1</text>
<text x="40.1" y="49">2</text>
<text x="43.6" y="50.8">2</text>
<text x="108.9" y="50.8">2</text>
<text x="112.4" y="52.5">TR#</text>
<text x="128.6" y="52.5">DIS</text>
<text x="136" y="50.8">7</text>
<text x="108.9" y="54.3">3</text>
<text x="108.9" y="57.8">4</text>
<text x="112.4" y="56.1">OUTPUT</text>
<text x="112.4" y="59.6">RESET#</text>
<text x="129.8" y="59.6">CO</text>
<text x="130.2" y="56.1">TH</text>
<text x="136" y="57.8">5</text>
<text x="136" y="54.3">6</text>
<text x="268.3" y="64.9">1</text>
<text x="280" y="64.9">1</text>
<text x="303.6" y="64.9">16</text>
<text x="327.7" y="64.9">1</text>
<text x="264.8" y="66.6">1</text>
<text x="264.8" y="70.2">2</text>
<text x="268.3" y="68.4">2</text>
<text x="268.3" y="71.9">3</text>
<text x="280" y="68.4">2</text>
<text x="280" y="71.9">3</text>
<text x="303.6" y="71.9">14</text>
<text x="303.6" y="68.4">15</text>
<text x="327.7" y="68.4">2</text>
<text x="327.7" y="71.9">3</text>
<text x="331.2" y="66.6">1</text>
<text x="331.2" y="70.2">2</text>
<text x="264.8" y="73.7">3</text>
<text x="264.8" y="77.2">4</text>
<text x="268.3" y="75.5">4</text>
<text x="280" y="75.5">4</text>
<text x="303.6" y="75.5">13</text>
<text x="327.7" y="75.5">4</text>
<text x="331.2" y="73.7">3</text>
<text x="331.2" y="77.2">4</text>
<text x="280" y="79">5</text>
<text x="280" y="82.5">6</text>
<text x="303.6" y="82.5">11</text>
<text x="303.6" y="79">12</text>
<text x="327.7" y="79">5</text>
<text x="331.2" y="80.8">5</text>
<text x="265.4" y="85.7">2</text>
<text x="280" y="86">7</text>
<text x="280.2" y="89.6">8</text>
<text x="303.6" y="89.6">9</text>
<text x="303.6" y="86">10</text>
<text x="265.4" y="92.7">1</text>
<text x="268.3" y="112.5">1</text>
<text x="280" y="112.5">1</text>
<text x="303.6" y="112.5">16</text>
<text x="327.7" y="112.5">1</text>
<text x="264.8" y="114.3">1</text>
<text x="264.8" y="117.8">2</text>
<text x="268.3" y="116">2</text>
<text x="268.3" y="119.6">3</text>
<text x="280" y="116">2</text>
<text x="280" y="119.6">3</text>
<text x="303.6" y="119.6">14</text>
<text x="303.6" y="116">15</text>
<text x="327.7" y="116">2</text>
<text x="327.7" y="119.6">3</text>
<text x="331.2" y="114.3">1</text>
<text x="331.2" y="117.8">2</text>
<text x="264.8" y="121.3">3</text>
<text x="264.8" y="124.8">4</text>
<text x="268.3" y="123.1">4</text>
<text x="280" y="123.1">4</text>
<text x="303.6" y="123.1">13</text>
<text x="327.7" y="123.1">4</text>
<text x="331.2" y="121.3">3</text>
<text x="331.2" y="124.8">4</text>
<text x="63.7" y="129.8">+</text>
<text x="68.8" y="128.4">1</text>
<text x="68.8" y="131.9">2</text>
<text x="280" y="126.6">5</text>
<text x="280" y="130.1">6</text>
<text x="303.6" y="130.1">11</text>
<text x="303.6" y="126.6">12</text>
<text x="327.7" y="126.6">5</text>
<text x="331.2" y="128.4">5</text>
<text x="63.9" y="136.8">D</text>
<text x="64.9" y="133.3">-</text>
<text x="68.8" y="135.4">3</text>
<text x="265.4" y="133.3">2</text>
<text x="280" y="133.7">7</text>
<text x="280.2" y="137.2">8</text>
<text x="303.6" y="137.2">9</text>
<text x="303.6" y="133.7">10</text>
<text x="265.4" y="140.4">1</text>
<text x="63.7" y="145.7">+</text>
<text x="64.9" y="149.2">-</text>
<text x="68.8" y="144.3">1</text>
<text x="68.8" y="147.8">2</text>
<text x="63.9" y="152.7">D</text>
<text x="68.8" y="151.3">3</text>
<text x="63.7" y="161.5">+</text>
<text x="68.8" y="160.1">1</text>
<text x="264.8" y="161.9">1</text>
<text x="268.3" y="160.1">1</text>
<text x="280" y="160.1">1</text>
<text x="303.6" y="160.1">16</text>
<text x="327.7" y="160.1">1</text>
<text x="331.2" y="161.9">1</text>
<text x="64.9" y="165.1">-</text>
<text x="68.8" y="163.7">2</text>
<text x="68.8" y="167.2">3</text>
<text x="264.8" y="165.4">2</text>
<text x="268.3" y="163.7">2</text>
<text x="268.3" y="167.2">3</text>
<text x="280" y="163.7">2</text>
<text x="280" y="167.2">3</text>
<text x="303.6" y="167.2">14</text>
<text x="303.6" y="163.7">15</text>
<text x="327.7" y="163.7">2</text>
<text x="327.7" y="167.2">3</text>
<text x="331.2" y="165.4">2</text>
<text x="63.9" y="168.6">D</text>
<text x="264.8" y="168.9">3</text>
<text x="264.8" y="172.5">4</text>
<text x="268.3" y="170.7">4</text>
<text x="280" y="170.7">4</text>
<text x="303.6" y="170.7">13</text>
<text x="327.7" y="170.7">4</text>
<text x="331.2" y="168.9">3</text>
<text x="331.2" y="172.5">4</text>
<text x="63.7" y="177.4">+</text>
<text x="68.8" y="176">1</text>
<text x="68.8" y="179.5">2</text>
<text x="280" y="174.2">5</text>
<text x="280" y="177.8">6</text>
<text x="303.6" y="177.8">11</text>
<text x="303.6" y="174.2">12</text>
<text x="327.7" y="174.2">5</text>
<text x="331.2" y="176">5</text>
<text x="63.9" y="184.5">D</text>
<text x="64.9" y="180.9">-</text>
<text x="68.8" y="183.1">3</text>
<text x="148.1" y="184.8">J2-1</text>
<text x="265.4" y="180.9">2</text>
<text x="280" y="181.3">7</text>
<text x="280.2" y="184.8">8</text>
<text x="303.6" y="184.8">9</text>
<text x="303.6" y="181.3">10</text>
<text x="148.1" y="188.3">J2-2</text>
<text x="156.5" y="186.6">3V3</text>
<text x="156.5" y="190.1">EN</text>
<text x="170.7" y="190.1">IO23</text>
<text x="180.1" y="188.3">J3-2</text>
<text x="180.1" y="191.9">J3-3</text>
<text x="265.4" y="188">1</text>
<text x="148.1" y="195.4">J2-4</text>
<text x="156.5" y="197.2">VN</text>
<text x="170.7" y="193.6">IO22</text>
<text x="174.5" y="197.2">TX</text>
<text x="180.1" y="195.4">J3-4</text>
<text x="148.1" y="198.9">J2-5</text>
<text x="148.1" y="202.5">J2-6</text>
<text x="156.5" y="200.7">IO34</text>
<text x="174.2" y="200.7">RX</text>
<text x="180.1" y="198.9">J3-5</text>
<text x="180.1" y="202.5">J3-6</text>
<text x="30.2" y="209.5">2</text>
<text x="148.1" y="206">J2-7</text>
<text x="148.1" y="209.5">J2-8</text>
<text x="156.5" y="204.2">IO35</text>
<text x="156.5" y="207.8">IO32</text>
<text x="170.7" y="204.2">IO21</text>
<text x="180.1" y="209.5">J3-8</text>
<text x="264.8" y="209.5">1</text>
<text x="268.3" y="207.8">1</text>
<text x="280" y="207.8">1</text>
<text x="303.6" y="207.8">16</text>
<text x="327.7" y="207.8">1</text>
<text x="331.2" y="209.5">1</text>
<text x="26.1" y="211.3">+</text>
<text x="27.2" y="214.8">-</text>
<text x="30.2" y="213">1</text>
<text x="148.1" y="213">J2-9</text>
<text x="156.5" y="211.3">IO33</text>
<text x="156.5" y="214.8">IO25</text>
<text x="170.7" y="211.3">IO19</text>
<text x="170.7" y="214.8">IO18</text>
<text x="180.1" y="213">J3-9</text>
<text x="264.8" y="213">2</text>
<text x="268.3" y="211.3">2</text>
<text x="268.3" y="214.8">3</text>
<text x="280" y="211.3">2</text>
<text x="280" y="214.8">3</text>
<text x="303.6" y="214.8">14</text>
<text x="303.6" y="211.3">15</text>
<text x="327.7" y="211.3">2</text>
<text x="327.7" y="214.8">3</text>
<text x="331.2" y="213">2</text>
<text x="146.1" y="216.6">J2-10</text>
<text x="146.1" y="220.1">J2-11</text>
<text x="156.5" y="218.3">IO26</text>
<text x="156.5" y="221.9">IO27</text>
<text x="170.7" y="221.9">IO17</text>
<text x="172.8" y="218.3">IO5</text>
<text x="180.1" y="216.6">J3-10</text>
<text x="180.1" y="220.1">J3-11</text>
<text x="264.8" y="216.6">3</text>
<text x="264.8" y="220.1">4</text>
<text x="268.3" y="218.3">4</text>
<text x="280" y="218.3">4</text>
<text x="280" y="221.9">5</text>
<text x="303.6" y="221.9">12</text>
<text x="303.6" y="218.3">13</text>
<text x="327.7" y="218.3">4</text>
<text x="327.7" y="221.9">5</text>
<text x="331.2" y="216.6">3</text>
<text x="331.2" y="220.1">4</text>
<text x="146.1" y="223.6">J2-12</text>
<text x="146.1" y="227.2">J2-13</text>
<text x="156.5" y="225.4">IO14</text>
<text x="170.7" y="225.4">IO16</text>
<text x="180.1" y="223.6">J3-12</text>
<text x="180.1" y="227.2">J3-13</text>
<text x="280" y="225.4">6</text>
<text x="303.6" y="225.4">11</text>
<text x="331.2" y="223.6">5</text>
<text x="28.4" y="232.4">2</text>
<text x="156.5" y="228.9">IO12</text>
<text x="172.8" y="228.9">IO4</text>
<text x="172.8" y="232.4">IO0</text>
<text x="180.1" y="230.7">J3-14</text>
<text x="265.4" y="228.6">2</text>
<text x="280" y="228.9">7</text>
<text x="280.2" y="232.4">8</text>
<text x="303.6" y="232.4">9</text>
<text x="303.6" y="228.9">10</text>
<text x="24.9" y="237.7">1</text>
<text x="24.9" y="234.2">2</text>
<text x="28.4" y="236">1</text>
<text x="146.1" y="234.2">J2-15</text>
<text x="146.1" y="237.7">J2-16</text>
<text x="156.5" y="236">IO13</text>
<text x="156.5" y="239.5">D2</text>
<text x="170.7" y="239.5">IO15</text>
<text x="172.8" y="236">IO2</text>
<text x="180.1" y="234.2">J3-15</text>
<text x="180.1" y="237.7">J3-16</text>
<text x="265.4" y="235.6">1</text>
<text x="146.1" y="241.3">J2-17</text>
<text x="146.1" y="244.8">J2-18</text>
<text x="156.5" y="243">D3</text>
<text x="174.2" y="243">D1</text>
<text x="180.1" y="241.3">J3-17</text>
<text x="180.1" y="244.8">J3-18</text>
<text x="28.4" y="251.8">2</text>
<text x="146.1" y="248.3">J2-19</text>
<text x="156.5" y="246.6">CMD</text>
<text x="156.5" y="250.1">5V</text>
<text x="172.4" y="250.1">CLK</text>
<text x="174.2" y="246.6">D0</text>
<text x="180.1" y="248.3">J3-19</text>
<text x="24.9" y="257.1">1</text>
<text x="24.9" y="253.6">2</text>
<text x="28.4" y="255.4">1</text>
<text x="24.9" y="273">2</text>
<text x="28.4" y="274.8">1</text>
<text x="28.4" y="271.3">2</text>
<text x="24.9" y="276.5">1</text>
<text x="24.3" y="290.7">+</text>
<text x="28.4" y="292.4">1</text>
<text x="28.4" y="288.9">2</text>
<text x="25.5" y="294.2">-</text>
<text x="24.3" y="308.3">+</text>
<text x="25.5" y="311.8">-</text>
<text x="28.4" y="310.1">1</text>
<text x="28.4" y="306.5">2</text>
</g>
<g font-size="3.2">
<text x="108.9" y="47.2">1</text>
<text x="112.4" y="49">GND</text>
<text x="180.1" y="184.8">J3-1</text>
<text x="171.3" y="186.6">GND</text>
<text x="171.3" y="207.8">GND</text>
<text x="180.1" y="206">J3-7</text>
<text x="146.1" y="230.7">J2-14</text>
<text x="156.5" y="232.4">GND</text>
</g>
<g font-size="3.2" fill="#f00">
<text x="136" y="47.2">8</text>
<text x="127.5" y="49">VDD</text>
<text x="148.1" y="191.9">J2-3</text>
<text x="156.5" y="193.6">VP</text>
</g>
</svg>
